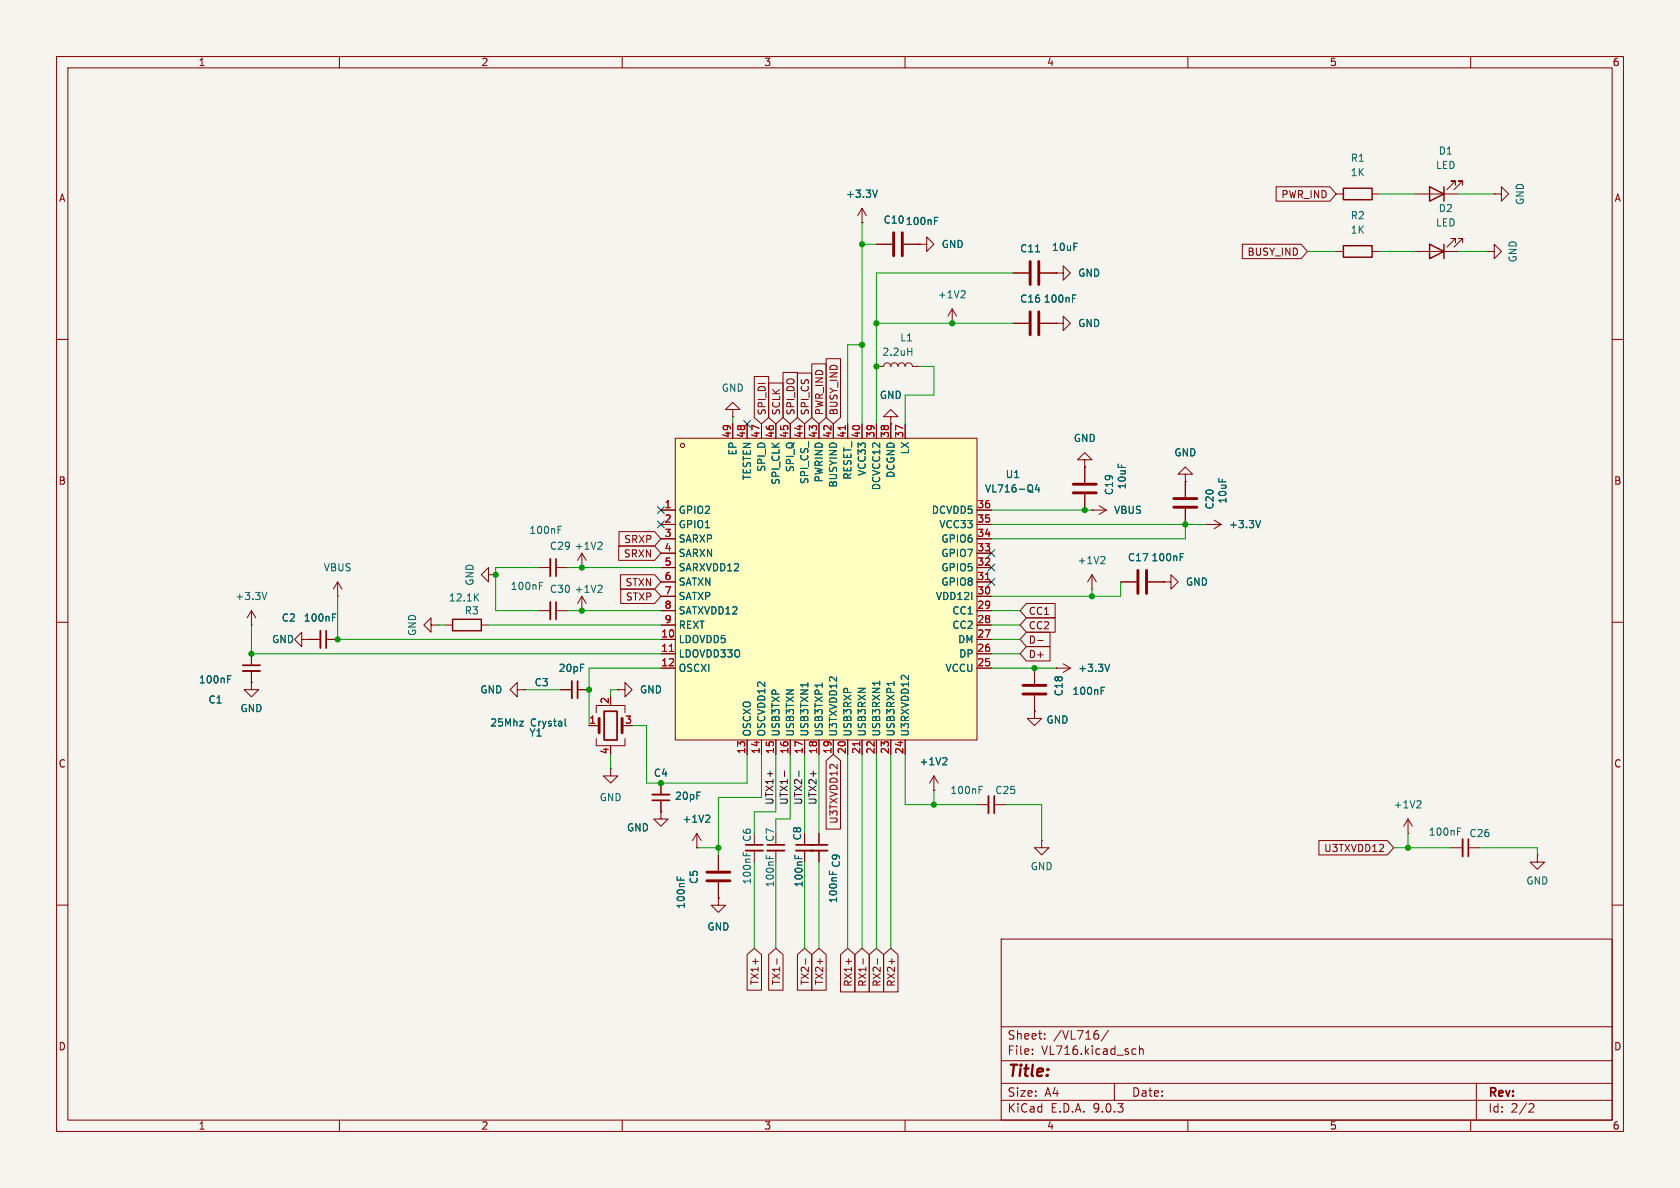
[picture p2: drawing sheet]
<svg xmlns="http://www.w3.org/2000/svg" width="297mm" height="210mm" viewBox="0 0 297 210" stroke-linecap="round" stroke-linejoin="round" font-family="sans-serif">
<path d="M0 0h297v210h-297z" fill="#f5f4ef" stroke="#f5f4ef" stroke-width=".18"/>
<g fill="none" stroke="#840000" stroke-width=".18">
<path d="M10 10h277v190h-277zM12 12h273v186h-273zM60 10v2M110 10v2M160 10v2M210 10v2M260 10v2M152.4 39.4h.1M152.4 36.8l-.8 1.3M152.4 36.8l.8 1.3M152.4 36.8v2.6M236.2 34.3h1.3"/>
<path d="M242.6 34.3h1.2M250.2 34.3h7.6M257.3 32.8v-.8h-.8h.8l-1.5 1.5M258.6 32.8v-.8h-.8h.8l-1.6 1.5M264.2 34.3h1.2v-1.3l1.3 1.3-1.3 1.3v-1.3M264.2 34.3h.1M179.1 48.3h2.8M179.1 57.2h2.8M183.9 48.3h2.8M183.9 57.2h2.8M186.7 48.3h1.3v-1.3l1.2 1.3-1.2 1.2v-1.2M186.7 48.3h.1"/>
<path d="M186.7 57.2h1.3v-1.3l1.2 1.3-1.2 1.2v-1.2M186.7 57.2h.1M236.2 44.5h1.3M242.6 44.5h1.2M250.2 44.5h7.6M257.3 42.9v-.7h-.8h.8l-1.5 1.5M258.6 42.9v-.7h-.8h.8l-1.6 1.5M262.9 44.5h1.3v-1.3l1.2 1.3-1.2 1.2v-1.2M262.9 44.5h.1M10 60h2M129.5 72.4h1.3l-1.3-1.3-1.2 1.3h1.2v1.3M129.5 73.7h.1"/>
<path d="M285 60h2M102.9 97.8l-.8 1.3M102.9 97.8l.7 1.3M102.9 97.8v2.5M209.5 83.8h1.3l-1.3-1.2-1.2 1.2h1.2v1.3M209.5 85.1h.1M213.4 92.7h.1M213.4 92.7h2.5M214.6 91.9l1.3 .8M215.9 92.7l-1.3 .8M10 110h2M44.4 110.5h.1"/>
<path d="M44.4 108l-.7 1.2M44.4 108l.8 1.2M44.4 108v2.5M76.2 110.5v-1.3l-1.3 1.3 1.3 1.3v-1.3h1.3M77.5 110.5h.1M95.2 100.3h2.1M98.3 100.3h2M102.9 100.3h.1M182.9 118.1v2.8M186.7 118.1h.1M186.7 118.1h2.5M188 117.3l1.2 .8"/>
<path d="M189.2 118.1l-1.2 .8M193 104.1h.1M193 101.6l-.7 1.3M193 101.6l.8 1.3M193 101.6v2.5M198.1 102.9h2.8M202.9 102.9h2.8M205.7 102.9h1.3v-1.3l1.3 1.3-1.3 1.2v-1.2M205.7 102.9h.1M285 110h2M107.9 135.9v1.3h1.3l-1.3 1.2-1.2-1.2h1.2M107.9 135.9h.1"/>
<path d="M116.8 138.4v2.1M182.9 125.7v1.3h1.2l-1.2 1.3-1.3-1.3h1.3M182.9 125.7h.1M182.9 122.9v2.8M116.8 143.5v1.3h1.3l-1.3 1.3-1.2-1.3h1.2M116.8 143.5h.1M116.8 141.5v2M123.2 149.9h.1M123.2 147.3l-.8 1.3M123.2 147.3l.8 1.3M123.2 147.3v2.6M172.7 142.2h2.1"/>
<path d="M175.8 142.2h2M184.1 148.6v1.3h-1.2l1.2 1.2 1.3-1.2h-1.3M184.1 148.6h.1M248.9 147.3h.1M248.9 144.8l-.7 1.3M248.9 144.8l.8 1.3M248.9 144.8v2.5M256.5 149.9h2.1M259.6 149.9h2M271.8 151.1v1.3h-1.3l1.3 1.3 1.2-1.3h-1.2M271.8 151.1h.1M10 160h2"/>
<path d="M177 166h108v32h-108zM285 160h2M60 198v2M110 198v2M160 198v2M177 194.5h108M177 191.5h108M177 187.5h108M177 181.5h108M182.5 186.3v.1M182.5 185.5v.1M184.7 183.6v.1"/>
<path d="M184.7 182.8v.1M194.2 182.9v.7M196 182.1l-1.3 2M197 191.5v3M200.4 185.4l.4 .1M200.8 186.3l-.4 .1M201.5 185.5l.2-.1 .3 .1 .1 .9M201.5 184.9v1.5M210 198v2M260 198v2M261 191.5v6.5M270.5 195.1l.5 .1 .2 .3-1 1.1h1"/>
</g>
<g fill="none" stroke="#006464" stroke-width=".18">
<path d="M155.1 33.6l-.4 1.3M183.1 44.5h.7M189.6 52.7h.4M189.6 52.1h.6M98.7 93.6h.4M98.7 93h.6M106.2 95.8l.2 .3v.3l-.7 .7h.7M195.1 98.4l.2 .2v.3l-.7 .7h.7M208.7 98.5h.4M208.7 97.9h.6M222.8 92l-.4 1.3M47.2 104.7l-.5 1.3"/>
<path d="M196.2 117.4l-.4 1.3M173.1 139.6h.4M173.1 139h.6M194.7 122.1h.4M194.7 121.5h.6M125.2 144.1l.3 .2-.1 .3-.7 .8h.8M251 141.5l.2 .3v.3l-.8 .7h.8M257.7 147h.4M257.7 146.4h.6"/>
</g>
<path d="M182.1 46.2v4.1M182.1 55.1v4.1M183.6 46.2v4.1M183.6 55.1v4.1M201.2 100.8v4.1M202.7 100.8v4.1M180.8 121.2h4.1M180.8 122.7h4.1" fill="none" stroke="#840000" stroke-width=".51"/>
<path d="M98.3 98.8v3.1M115.3 141.5h3.1M175.8 140.7v3.1M259.6 148.3v3.1" fill="none" stroke="#840000" stroke-width=".3"/>
<path d="M97.3 98.8v3.1M115.3 140.5h3.1M174.8 140.7v3.1M258.6 148.3v3.1" fill="none" stroke="#840000" stroke-width=".33"/>
<path d="M237.5 33.3h5.1v2h-5.1zM252.7 33l2.6 1.3-2.6 1.3zM255.3 33v2.6M237.5 43.4h5.1v2.1h-5.1zM252.7 43.2l2.6 1.3-2.6 1.2zM255.3 43.2v2.5" fill="none" stroke="#840000" stroke-width=".25"/>
<path d="M119.4 77.5h53.3v53.3h-53.3z" fill="#ffffc2"/>
<g fill="none" stroke="#840000" stroke-width=".18">
<path d="M152.4 39.4h.1M225.6 33h9.5l1.1 1.3-1.1 1.3h-9.5zM154.9 43.2h2.8M159.8 43.2h2.8M162.6 43.2h1.2v-1.3l1.3 1.3-1.3 1.3v-1.3M162.6 43.2h.1M168.3 57.2h.1M168.3 54.6l-.7 1.3M168.3 54.6l.8 1.3M168.3 54.6v2.6M179.1 48.3h2.8M179.1 57.2h2.8"/>
<path d="M183.9 48.3h2.8M183.9 57.2h2.8M186.7 48.3h.1M186.7 57.2h.1M219.6 43.2h10.4l1.1 1.3-1.1 1.2h-10.4zM119.4 77.5h53.3v53.3h-53.3zM129.5 74.9v2.6M132.1 74.9v2.6M133.3 66.6h2.6v7.2l-1.3 1.1-1.3-1.1zM134.6 74.9v2.6M135.9 67.7h2.5v6.1l-1.2 1.1-1.3-1.1zM137.2 74.9v2.6"/>
<path d="M138.4 65.8h2.6v8l-1.3 1.1-1.3-1.1zM139.7 74.9v2.6M141 66h2.5v7.8l-1.3 1.1-1.2-1.1zM142.2 74.9v2.6M143.5 64.3h2.6v9.5l-1.3 1.1-1.3-1.1zM144.8 74.9v2.6M146 63.4h2.6v10.4l-1.3 1.1-1.3-1.1zM147.3 74.9v2.6M149.9 74.9v2.6M152.4 74.9v2.6M154.9 64.8h1.3a.64 .64 0 0 1 .6-.7 .64 .64 0 0 1 .7 .7 .64 .64 0 0 1 .6-.7 .64 .64 0 0 1 .6 .7 .64 .64 0 0 1 .7-.7 .64 .64 0 0 1 .6 .7 .64 .64 0 0 1 .7-.7 .64 .64 0 0 1 .6 .7h1.3M154.9 74.9v2.6"/>
<path d="M157.5 73.7h1.2l-1.2-1.3-1.3 1.3h1.3v1.2M157.5 74.9h.1M157.5 74.9v2.6M160 74.9v2.6M109.4 96.5h6.3l1.1 1.3-1.1 1.3h-6.3zM109.4 94h6.3l1.1 1.3-1.1 1.2h-6.3zM116.8 90.2h2.6M116.8 92.7h2.6M116.8 95.3h2.6M116.8 97.8h2.6M172.7 90.2h2.6M172.7 92.7h2.6"/>
<path d="M172.7 95.3h2.6M172.7 97.8h2.6M191.8 81.3h1.2l-1.2-1.3-1.3 1.3h1.3v1.3M191.8 82.6h.1M191.8 82.6v2.7M191.8 87.4v2.8M193 90.2h.1M193 90.2h2.6M194.3 89.4l1.3 .8M195.6 90.2l-1.3 .7M209.5 85.1h.1M209.5 85.1v2.8"/>
<path d="M209.5 89.9v2.8M213.4 92.7h.1M44.4 115.6v2M44.4 118.6v2.1M53.3 113v-1.2l-1.2 1.2 1.2 1.3v-1.3h1.3M54.6 113h.1M54.6 113h2M57.7 113h2M59.7 105.4h.1M59.7 102.9l-.8 1.2M59.7 102.9l.8 1.2M59.7 102.9v2.5"/>
<path d="M78.7 110.5h1.3M85.1 110.5h1.3M86.4 101.6v-1.3l-1.3 1.3 1.3 1.3v-1.3h1.2M87.6 101.6h.1M95.2 108h2.1M98.3 108h2M102.9 108h.1M102.9 105.4l-.8 1.3M102.9 105.4l.7 1.3M102.9 105.4v2.6M109.7 101.6h6l1.1 1.3-1.1 1.2h-6zM109.7 104.1h6l1.1 1.3-1.1 1.3h-6z"/>
<path d="M116.8 100.3h2.6M116.8 102.9h2.6M116.8 105.4h2.6M116.8 108h2.6M116.8 110.5h2.6M116.8 113h2.6M116.8 115.6h2.6M116.8 118.1h2.6M172.7 100.3h2.6M172.7 102.9h2.6M172.7 105.4h2.6M172.7 108h2.6"/>
<path d="M172.7 110.5h2.6M172.7 113h2.6M172.7 115.6h2.6M172.7 118.1h2.6M181.5 111.8h4.1v2.5h-4.1l-1.2-1.3zM181.5 106.7h5v2.5h-5l-1.2-1.2zM181.5 109.2h5v2.6h-5l-1.2-1.3zM181.5 114.3h4.1v2.5h-4.1l-1.2-1.2zM182.9 118.1v2.8M183.4 113.2h1M186.7 118.1h.1M198.1 102.9h2.8"/>
<path d="M202.9 102.9h2.8M205.7 102.9h.1M44.4 120.7v1.2h1.3l-1.3 1.3-1.2-1.3h1.2M44.4 120.7h.1M91.4 121.9v-1.2l-1.2 1.2 1.2 1.3v-1.3h1.3M92.7 121.9h.1M99.1 121.9h2M102.1 121.9h2M104.1 128.3h1.8M105.4 126v-1.3h5.1v1.3M105.4 130.6v1.2h5.1v-1.2M107.9 131.8v.3"/>
<path d="M109.2 121.9h1.3v-1.2l1.3 1.2-1.3 1.3v-1.3M109.2 121.9h.1M116.8 138.4v2.1M132.1 130.8v2.6M134.6 130.8v2.6M137.2 130.8v2.6M139.7 130.8v2.6M142.2 130.8v2.6M144.8 130.8v2.6M146 134.5l1.3-1.1 1.3 1.1v12.1h-2.6zM147.3 130.8v2.6M149.9 130.8v2.6"/>
<path d="M152.4 130.8v2.6M154.9 130.8v2.6M157.5 130.8v2.6M160 130.8v2.6M165.1 139.7h.1M165.1 137.2l-.8 1.2M165.1 137.2l.8 1.2M165.1 137.2v2.5M182.9 125.7h.1M182.9 122.9v2.8M116.8 143.5h.1M116.8 141.5v2"/>
<path d="M123.2 149.9h.1M127 158.8v1.2h1.3l-1.3 1.3-1.3-1.3h1.3M127 158.8h.1M127 151.1v2.8M127 156v2.8M133.3 150.4v2M137.2 150.4v2M142.2 147.3v2.1M142.2 150.4v2M144.8 147.3v2.1M144.8 150.4v2M233.2 148.6h12.1l1.1 1.3-1.1 1.2h-12.1z"/>
<path d="M132.1 168.8l1.2-1.2 1.3 1.2v6.2h-2.5zM135.9 168.8l1.3-1.2 1.2 1.2v6.2h-2.5zM137.3 169.5v.9M141 168.8l1.2-1.2 1.3 1.2v6.2h-2.5zM142.4 169.5v.9M143.5 168.8l1.3-1.2 1.3 1.2v6.2h-2.6zM148.6 168.8l1.3-1.2 1.2 1.2v6.5h-2.5zM150 169.5v.9M151.1 168.8l1.3-1.2 1.3 1.2v6.5h-2.6zM152.6 169.5v.9M153.7 168.8l1.2-1.2 1.3 1.2v6.5h-2.5zM155.1 169.5v.9"/>
<path d="M156.2 168.8l1.3-1.2 1.3 1.2v6.5h-2.6zM157.7 169.5v.9"/>
<circle cx="120.7" cy="78.7" r=".38"/>
</g>
<path d="M149.4 75.2v.8M118.4 115.2h.7M174.2 102.5h.8M152 131.1v.7" fill="none" stroke="#a90000" stroke-width=".18"/>
<g fill="none" stroke="#006464" stroke-width=".18">
<path d="M155.1 33.6l-.4 1.3M165.2 39h.4M165.2 38.4h.6M170.4 51.4l.2 .2v.3l-.8 .7h.8M183.1 44.5h.7M189.6 52.7h.4M189.6 52.1h.6M160.5 62.1h.7M161.2 61.5v1.3M183.3 85.6l-.3 .9h.8M183.6 86.1v.9M208.7 98.5h.4"/>
<path d="M208.7 97.9h.6M222.8 92l-.4 1.3M40.2 119.5h.7M58.8 109.1h.4M58.8 108.5h.6M84.1 105.5l.5 .7M84.6 105l-.7 .7M95.4 103.5h.4M95.4 102.9h.6M106.2 103.4l.2 .3v.3l-.7 .7h.7M196.2 117.4l-.4 1.3M40.2 120.1h.5"/>
<path d="M91.9 127.5h.6l-.6 .8h.6M99.9 127.1v1.1l.2 .1M142.8 120.7v.7M145.4 120.8v.7M155.5 120.4v.7M158.1 120.5v.7M167.2 133.9l.2 .3-.1 .3-.7 .7h.8M194.7 122.1h.4M194.7 121.5h.6M119.7 155v.6M120.3 155.2v.4M125.2 144.1l.3 .2-.1 .3-.7 .8h.8"/>
<path d="M131.4 150.7v.6M132 150.8v.5M135.5 151.2v.6M136.1 151.4v.4M140.5 151.2v.6M141.1 151.4v.4M146.6 154v.6M147.2 154.1v.5"/>
</g>
<path d="M158 41.1v4.1M159.5 41.1v4.1M189.7 85.6h4.1M189.7 87.1h4.1M207.5 88.1h4.1M207.5 89.7h4.1M105.9 127v2.5M110 127v2.5M125 155.7h4M125 154.2h4" fill="none" stroke="#840000" stroke-width=".51"/>
<path d="M42.9 117.6h3.1M57.7 111.5v3.1M98.3 106.4v3.1M102.1 120.4v3M106.8 125.7h2.3v5.1h-2.3zM131.8 149.4h3.1M135.6 149.4h3.1M140.7 149.4h5.6" fill="none" stroke="#840000" stroke-width=".3"/>
<path d="M42.9 118.6h3.1M56.6 111.5v3.1M97.3 106.4v3.1M101.1 120.4v3M131.8 150.4h3.1M135.6 150.4h3.1M140.7 150.4h5.6" fill="none" stroke="#840000" stroke-width=".33"/>
<path d="M80 109.5h5.1v2h-5.1z" fill="none" stroke="#840000" stroke-width=".25"/>
<path d="M138.7 136.3v1M141.2 136.3v1" fill="none" stroke="#0f0f0f" stroke-width=".18"/>
<g fill="none" stroke="#009600" stroke-width=".18">
<path d="M152.4 39.4v35.5M243.8 34.3h6.4M257.8 34.3h6.4M152.4 43.2h2.5M154.9 57.2h24.2M179.1 48.3h-24.2v26.6M231.1 44.5h5.1M243.8 44.5h6.4M257.8 44.5h5.1M129.5 73.7v1.2M152.4 61h-2.5v13.9M162.6 64.8h2.5v5.1h-5.1v5"/>
<path d="M175.3 92.7h38.1M175.3 90.2h17.7M209.5 92.7v2.6h-34.2M44.4 110.5v5.1h72.4M59.7 105.4v7.6h57.1M77.5 110.5h1.2M86.4 110.5h30.4M95.2 100.3h-7.6v7.7h7.6M100.3 100.3h16.5M100.3 108h16.5M116.8 118.1h-12.7v10.2M175.3 108h5"/>
<path d="M175.3 118.1h11.4M175.3 115.6h5M175.3 110.5h5M175.3 113h5M193 104.1v1.3M198.1 102.9v2.5h-22.8M92.7 121.9h6.4M107.9 133.4v2.5M109.2 121.9h-1.3v1.3M111.8 128.3h2.5v10.1h17.8v-5M134.6 133.4v7.6h-7.6v10.1M137.2 133.4v10.1h-3.9v3.8"/>
<path d="M139.7 133.4v11.4h-2.5v2.5M142.2 133.4v13.9M144.8 133.4v13.9M149.9 133.4v34.2M152.4 133.4v34.2M154.9 133.4v34.2M157.5 133.4v34.2M160 133.4v8.8h12.7M165.1 139.7v2.5M123.2 149.9h3.8M133.3 152.4v15.2M137.2 152.4v15.2"/>
<path d="M142.2 152.4v15.2M144.8 152.4v15.2M177.8 142.2h6.3v6.4M246.4 149.9h10.1M248.9 147.3v2.6M261.6 149.9h10.2v1.2"/>
</g>
<path d="M131.5 74.3l1.2 1.2M132.7 74.3l-1.2 1.2M116.2 92.1l1.2 1.2M116.2 89.6l1.2 1.2M117.4 92.1l-1.2 1.2M117.4 89.6l-1.2 1.2M174.7 97.2l1.2 1.2M174.7 99.7l1.2 1.2M175.9 97.2l-1.2 1.2M175.9 99.7l-1.2 1.2M174.7 102.3l1.2 1.2M175.9 102.3l-1.2 1.2" fill="none" stroke="#000084" stroke-width=".18"/>
<g fill="#009600" stroke="#009600" stroke-width=".18">
<circle cx="152.4" cy="43.2" r=".46"/>
<circle cx="102.9" cy="100.3" r=".46"/>
<circle cx="87.6" cy="101.6" r=".46"/>
<circle cx="102.9" cy="108" r=".46"/>
<circle cx="154.9" cy="57.2" r=".46"/>
<circle cx="152.4" cy="61" r=".46"/>
<circle cx="154.9" cy="64.8" r=".46"/>
<circle cx="168.3" cy="57.2" r=".46"/>
<circle cx="191.8" cy="90.2" r=".46"/>
<circle cx="165.1" cy="142.2" r=".46"/>
<circle cx="182.9" cy="118.1" r=".46"/>
<circle cx="127" cy="149.9" r=".46"/>
<circle cx="209.5" cy="92.7" r=".46"/>
<circle cx="248.9" cy="149.9" r=".46"/>
<circle cx="193" cy="105.4" r=".46"/>
<circle cx="116.8" cy="138.4" r=".46"/>
<circle cx="59.7" cy="113" r=".46"/>
<circle cx="104.1" cy="121.9" r=".46"/>
<circle cx="44.4" cy="115.6" r=".46"/>
</g>
<text font-size="2.8" fill="#840000" x="178" y="190.9">Title:</text>
<g font-size="2.1" fill="#840000">
<text x="178" y="184">Sheet:</text>
<text x="186.2" y="184">/VL716/</text>
<text x="178" y="186.7">File:</text>
<text x="184.1" y="186.7">VL716.kicad_sch</text>
<text x="178" y="196.9">KiCad</text>
<text x="178" y="194.1">Size:</text>
<text x="184.7" y="194.1">A4</text>
<text x="185.7" y="196.9">E.D.A.</text>
<text x="193.3" y="196.9">9.0.3</text>
<text x="200" y="194.1">Date:</text>
<text x="263" y="194.3">Rev:</text>
<text x="263" y="196.9">Id:</text>
<text x="267.1" y="196.9">2/2</text>
</g>
<g font-size="1.8" fill="#840000">
<text x="35" y="11.9">1</text>
<text x="85" y="11.9">2</text>
<text x="135" y="11.9">3</text>
<text x="185" y="11.9">4</text>
<text x="235" y="11.9">5</text>
<text x="285" y="11.9">6</text>
<text x="10.3" y="35.9">A</text>
<text x="226.4" y="35.2">PWR_IND</text>
<text x="285.3" y="35.9">A</text>
<text x="220.4" y="45.4">BUSY_IND</text>
<text x="135.6" y="73.5" transform="rotate(-90 135.6 73.5)">SPI_DI</text>
<text x="138.1" y="73.5" transform="rotate(-90 138.1 73.5)">SCLK</text>
<text x="140.7" y="73.5" transform="rotate(-90 140.7 73.5)">SPI_DO</text>
<text x="143.2" y="73.5" transform="rotate(-90 143.2 73.5)">SPI_CS</text>
<text x="145.7" y="73.5" transform="rotate(-90 145.7 73.5)">PWR_IND</text>
<text x="148.3" y="73.5" transform="rotate(-90 148.3 73.5)">BUSY_IND</text>
<text x="10.3" y="85.9">B</text>
<text x="285.3" y="85.9">B</text>
<text x="110.2" y="98.7">SRXN</text>
<text x="110.2" y="96.2">SRXP</text>
<text x="110.5" y="103.8">STXN</text>
<text x="110.6" y="106.4">STXP</text>
<text x="181.8" y="114">D-</text>
<text x="181.8" y="108.9">CC1</text>
<text x="181.8" y="111.4">CC2</text>
<text x="181.8" y="116.5">D+</text>
<text x="10.3" y="135.9">C</text>
<text x="285.3" y="135.9">C</text>
<text x="148.3" y="145.7" transform="rotate(-90 148.3 145.7)">U3TXVDD12</text>
<text x="234" y="150.8">U3TXVDD12</text>
<text x="134.3" y="174.2" transform="rotate(-90 134.3 174.2)">TX1+</text>
<text x="138.1" y="174.2" transform="rotate(-90 138.1 174.2)">TX1-</text>
<text x="143.2" y="174.2" transform="rotate(-90 143.2 174.2)">TX2-</text>
<text x="145.7" y="174.2" transform="rotate(-90 145.7 174.2)">TX2+</text>
<text x="150.8" y="174.5" transform="rotate(-90 150.8 174.5)">RX1+</text>
<text x="153.4" y="174.5" transform="rotate(-90 153.4 174.5)">RX1-</text>
<text x="155.9" y="174.5" transform="rotate(-90 155.9 174.5)">RX2-</text>
<text x="158.4" y="174.5" transform="rotate(-90 158.4 174.5)">RX2+</text>
<text x="10.3" y="185.9">D</text>
<text x="285.3" y="185.9">D</text>
<text x="35" y="199.9">1</text>
<text x="85" y="199.9">2</text>
<text x="135" y="199.9">3</text>
<text x="185" y="199.9">4</text>
<text x="235" y="199.9">5</text>
<text x="285" y="199.9">6</text>
</g>
<g font-size="1.8" fill="#006464">
<text x="238.7" y="28.8">R1</text>
<text x="254.2" y="27.5">D1</text>
<text x="149.5" y="35.2">+3.3V</text>
<text x="238.7" y="31.3">1K</text>
<text x="253.8" y="30.1">LED</text>
<text x="156.1" y="39.7">C10</text>
<text x="160" y="40">100nF</text>
<text x="238.7" y="39">R2</text>
<text x="238.7" y="41.5">1K</text>
<text x="253.8" y="40.2">LED</text>
<text x="254.2" y="37.7">D2</text>
<text x="269.6" y="36.3" transform="rotate(-90 269.6 36.3)">GND</text>
<text x="166.4" y="44">GND</text>
<text x="180.2" y="44.8">C11</text>
<text x="185.9" y="44.6">10uF</text>
<text x="268.3" y="46.5" transform="rotate(-90 268.3 46.5)">GND</text>
<text x="165.7" y="52.9">+1V2</text>
<text x="180.2" y="53.7">C16</text>
<text x="184.4" y="53.7">100nF</text>
<text x="190.5" y="49.1">GND</text>
<text x="190.5" y="58">GND</text>
<text x="155.9" y="63.1">2.2uH</text>
<text x="159.1" y="60.6">L1</text>
<text x="127.5" y="69.4">GND</text>
<text x="155.4" y="70.7">GND</text>
<text x="130.4" y="80.6" transform="rotate(-90 130.4 80.6)">EP</text>
<text x="135.5" y="83.5" transform="rotate(-90 135.5 83.5)">SPI_D</text>
<text x="140.6" y="83.6" transform="rotate(-90 140.6 83.6)">SPI_Q</text>
<text x="160.9" y="80.4" transform="rotate(-90 160.9 80.4)">LX</text>
<text x="189.7" y="78.3">GND</text>
<text x="207.5" y="80.9">GND</text>
<text x="132.9" y="85" transform="rotate(-90 132.9 85)">TESTEN</text>
<text x="138" y="85.8" transform="rotate(-90 138 85.8)">SPI_CLK</text>
<text x="143.1" y="85.7" transform="rotate(-90 143.1 85.7)">SPI_CS_</text>
<text x="145.6" y="85.4" transform="rotate(-90 145.6 85.4)">PWRIND</text>
<text x="148.2" y="86.3" transform="rotate(-90 148.2 86.3)">BUSYIND</text>
<text x="150.7" y="84.9" transform="rotate(-90 150.7 84.9)">RESET_</text>
<text x="153.3" y="84.2" transform="rotate(-90 153.3 84.2)">VCC33</text>
<text x="155.8" y="86.8" transform="rotate(-90 155.8 86.8)">DCVCC12</text>
<text x="158.3" y="84.6" transform="rotate(-90 158.3 84.6)">DCGND</text>
<text x="174" y="87.3">VL716-Q4</text>
<text x="177.7" y="84.7">U1</text>
<text x="197" y="87.6" transform="rotate(-90 197 87.6)">C19</text>
<text x="199.2" y="86.6" transform="rotate(-90 199.2 86.6)">10uF</text>
<text x="217" y="89.1" transform="rotate(-90 217 89.1)">10uF</text>
<text x="93.5" y="94.6">100nF</text>
<text x="119.9" y="91">GPIO2</text>
<text x="119.9" y="93.6">GPIO1</text>
<text x="164.6" y="91">DCVDD5</text>
<text x="166" y="93.6">VCC33</text>
<text x="196.9" y="91">VBUS</text>
<text x="214.7" y="90.2" transform="rotate(-90 214.7 90.2)">C20</text>
<text x="217.2" y="93.6">+3.3V</text>
<text x="57.1" y="101.2">VBUS</text>
<text x="97.1" y="97.4">C29 +1V2</text>
<text x="119.9" y="96.1">SARXP</text>
<text x="119.9" y="98.7">SARXN</text>
<text x="119.9" y="101.2">SARXVDD12</text>
<text x="166.3" y="96.1">GPIO6</text>
<text x="166.3" y="98.7">GPIO7</text>
<text x="166.3" y="101.2">GPIO5</text>
<text x="190.4" y="99.9">+1V2</text>
<text x="199.3" y="99.4">C17</text>
<text x="203.5" y="99.4">100nF</text>
<text x="41.5" y="106.3">+3.3V</text>
<text x="79.3" y="106.5">12.1K</text>
<text x="83.9" y="103.6" transform="rotate(-90 83.9 103.6)">GND</text>
<text x="90.2" y="104.5">100nF</text>
<text x="97.1" y="105">C30 +1V2</text>
<text x="119.9" y="103.7">SATXN</text>
<text x="119.9" y="106.3">SATXP</text>
<text x="165.4" y="106.3">VDD12I</text>
<text x="166.3" y="103.7">GPIO8</text>
<text x="209.6" y="103.7">GND</text>
<text x="48" y="113.9">GND</text>
<text x="49.7" y="110.1">C2</text>
<text x="53.6" y="110.1">100nF</text>
<text x="73.8" y="112.5" transform="rotate(-90 73.8 112.5)">GND</text>
<text x="82.1" y="108.8">R3</text>
<text x="119.9" y="108.8">SATXVDD12</text>
<text x="119.9" y="111.4">REXT</text>
<text x="119.9" y="113.9">LDOVDD5</text>
<text x="168.3" y="108.8">CC1</text>
<text x="168.3" y="111.4">CC2</text>
<text x="169.3" y="113.9">DM</text>
<text x="98.7" y="119">20pF</text>
<text x="119.9" y="116.4">LDOVDD33O</text>
<text x="119.9" y="119">OSCXI</text>
<text x="167" y="119">VCCU</text>
<text x="169.5" y="116.4">DP</text>
<text x="190.5" y="119">+3.3V</text>
<text x="35.1" y="121">100nF</text>
<text x="36.8" y="124.6">C1</text>
<text x="84.8" y="122.8">GND</text>
<text x="94.4" y="121.5">C3</text>
<text x="113" y="122.8">GND</text>
<text x="188.1" y="123.2" transform="rotate(-90 188.1 123.2)">C18</text>
<text x="189.5" y="123">100nF</text>
<text x="42.4" y="126.1">GND</text>
<text x="86.6" y="128.6">25Mhz</text>
<text x="93.5" y="130.4">Y1</text>
<text x="93.8" y="128.6">Crystal</text>
<text x="132.9" y="130.3" transform="rotate(-90 132.9 130.3)">OSCXO</text>
<text x="135.5" y="130.3" transform="rotate(-90 135.5 130.3)">OSCVDD12</text>
<text x="138" y="130.3" transform="rotate(-90 138 130.3)">USB3TXP</text>
<text x="140.6" y="130.3" transform="rotate(-90 140.6 130.3)">USB3TXN</text>
<text x="143.1" y="130.3" transform="rotate(-90 143.1 130.3)">USB3TXN1</text>
<text x="145.6" y="130.3" transform="rotate(-90 145.6 130.3)">USB3TXP1</text>
<text x="148.2" y="130.3" transform="rotate(-90 148.2 130.3)">U3TXVDD12</text>
<text x="150.7" y="130.3" transform="rotate(-90 150.7 130.3)">USB3RXP</text>
<text x="153.3" y="130.3" transform="rotate(-90 153.3 130.3)">USB3RXN</text>
<text x="155.8" y="130.3" transform="rotate(-90 155.8 130.3)">USB3RXN1</text>
<text x="158.3" y="130.3" transform="rotate(-90 158.3 130.3)">USB3RXP1</text>
<text x="160.9" y="130.3" transform="rotate(-90 160.9 130.3)">U3RXVDD12</text>
<text x="184.9" y="128.1">GND</text>
<text x="115.5" y="137.5">C4</text>
<text x="162.5" y="135.5">+1V2</text>
<text x="105.9" y="141.8">GND</text>
<text x="119.2" y="141.6">20pF</text>
<text x="167.9" y="140.6">100nF</text>
<text x="175.9" y="140.6">C25</text>
<text x="246.3" y="143.1">+1V2</text>
<text x="110.7" y="147.2">GND</text>
<text x="120.5" y="145.6">+1V2</text>
<text x="132.9" y="148.9" transform="rotate(-90 132.9 148.9)">C6</text>
<text x="137" y="148.9" transform="rotate(-90 137 148.9)">C7</text>
<text x="141.8" y="148.7" transform="rotate(-90 141.8 148.7)">C8</text>
<text x="252.5" y="147.9">100nF</text>
<text x="259.7" y="148.2">C26</text>
<text x="148.7" y="153.5" transform="rotate(-90 148.7 153.5)">C9</text>
<text x="182.1" y="154">GND</text>
<text x="121.3" y="160.8" transform="rotate(-90 121.3 160.8)">100nF</text>
<text x="123.5" y="156.4" transform="rotate(-90 123.5 156.4)">C5</text>
<text x="132.9" y="156.5" transform="rotate(-90 132.9 156.5)">100nF</text>
<text x="137" y="157" transform="rotate(-90 137 157)">100nF</text>
<text x="142.1" y="157" transform="rotate(-90 142.1 157)">100nF</text>
<text x="148.2" y="159.8" transform="rotate(-90 148.2 159.8)">100nF</text>
<text x="269.7" y="156.6">GND</text>
<text x="125" y="164.7">GND</text>
</g>
<g font-size="1.8" fill="#a90000">
<text x="129.3" y="77.5" transform="rotate(-90 129.3 77.5)">49</text>
<text x="131.8" y="77.5" transform="rotate(-90 131.8 77.5)">48</text>
<text x="134.4" y="77.5" transform="rotate(-90 134.4 77.5)">47</text>
<text x="136.9" y="77.5" transform="rotate(-90 136.9 77.5)">46</text>
<text x="139.4" y="77.5" transform="rotate(-90 139.4 77.5)">45</text>
<text x="142" y="77.5" transform="rotate(-90 142 77.5)">44</text>
<text x="144.5" y="77.5" transform="rotate(-90 144.5 77.5)">43</text>
<text x="147.1" y="77.5" transform="rotate(-90 147.1 77.5)">42</text>
<text x="149.6" y="77.5" transform="rotate(-90 149.6 77.5)">41</text>
<text x="152.1" y="77.5" transform="rotate(-90 152.1 77.5)">40</text>
<text x="154.7" y="77.5" transform="rotate(-90 154.7 77.5)">39</text>
<text x="157.2" y="77.5" transform="rotate(-90 157.2 77.5)">38</text>
<text x="159.8" y="77.5" transform="rotate(-90 159.8 77.5)">37</text>
<text x="117.4" y="89.9">1</text>
<text x="172.7" y="89.9">36</text>
<text x="117.4" y="92.5">2</text>
<text x="117.4" y="95">3</text>
<text x="172.7" y="92.5">35</text>
<text x="172.7" y="95">34</text>
<text x="117.4" y="97.5">4</text>
<text x="117.4" y="100.1">5</text>
<text x="172.7" y="97.5">33</text>
<text x="172.7" y="100.1">32</text>
<text x="117.4" y="102.6">6</text>
<text x="117.4" y="105.2">7</text>
<text x="117.4" y="107.7">8</text>
<text x="172.7" y="102.6">31</text>
<text x="172.7" y="105.2">30</text>
<text x="172.7" y="107.7">29</text>
<text x="116.8" y="112.8">10</text>
<text x="117.4" y="110.2">9</text>
<text x="172.7" y="110.2">28</text>
<text x="172.7" y="112.8">27</text>
<text x="116.8" y="115.3">11</text>
<text x="116.8" y="117.9">12</text>
<text x="172.7" y="115.3">26</text>
<text x="172.7" y="117.9">25</text>
<text x="107.7" y="124.5" transform="rotate(-90 107.7 124.5)">2</text>
<text x="104.1" y="128">1</text>
<text x="110.4" y="128">3</text>
<text x="107.7" y="133.4" transform="rotate(-90 107.7 133.4)">4</text>
<text x="131.8" y="133.4" transform="rotate(-90 131.8 133.4)">13</text>
<text x="134.4" y="133.4" transform="rotate(-90 134.4 133.4)">14</text>
<text x="136.9" y="133.4" transform="rotate(-90 136.9 133.4)">15</text>
<text x="139.4" y="133.4" transform="rotate(-90 139.4 133.4)">16</text>
<text x="142" y="133.4" transform="rotate(-90 142 133.4)">17</text>
<text x="144.5" y="133.4" transform="rotate(-90 144.5 133.4)">18</text>
<text x="147.1" y="133.4" transform="rotate(-90 147.1 133.4)">19</text>
<text x="149.6" y="133.4" transform="rotate(-90 149.6 133.4)">20</text>
<text x="152.1" y="133.4" transform="rotate(-90 152.1 133.4)">21</text>
<text x="154.7" y="133.4" transform="rotate(-90 154.7 133.4)">22</text>
<text x="157.2" y="133.4" transform="rotate(-90 157.2 133.4)">23</text>
<text x="159.8" y="133.4" transform="rotate(-90 159.8 133.4)">24</text>
</g>
<g font-size="1.8" fill="#0f0f0f">
<text x="136.8" y="142.4" transform="rotate(-90 136.8 142.4)">UTX1+</text>
<text x="139.4" y="142.4" transform="rotate(-90 139.4 142.4)">UTX1-</text>
<text x="141.9" y="142.4" transform="rotate(-90 141.9 142.4)">UTX2-</text>
<text x="144.4" y="142.4" transform="rotate(-90 144.4 142.4)">UTX2+</text>
</g>
</svg>
